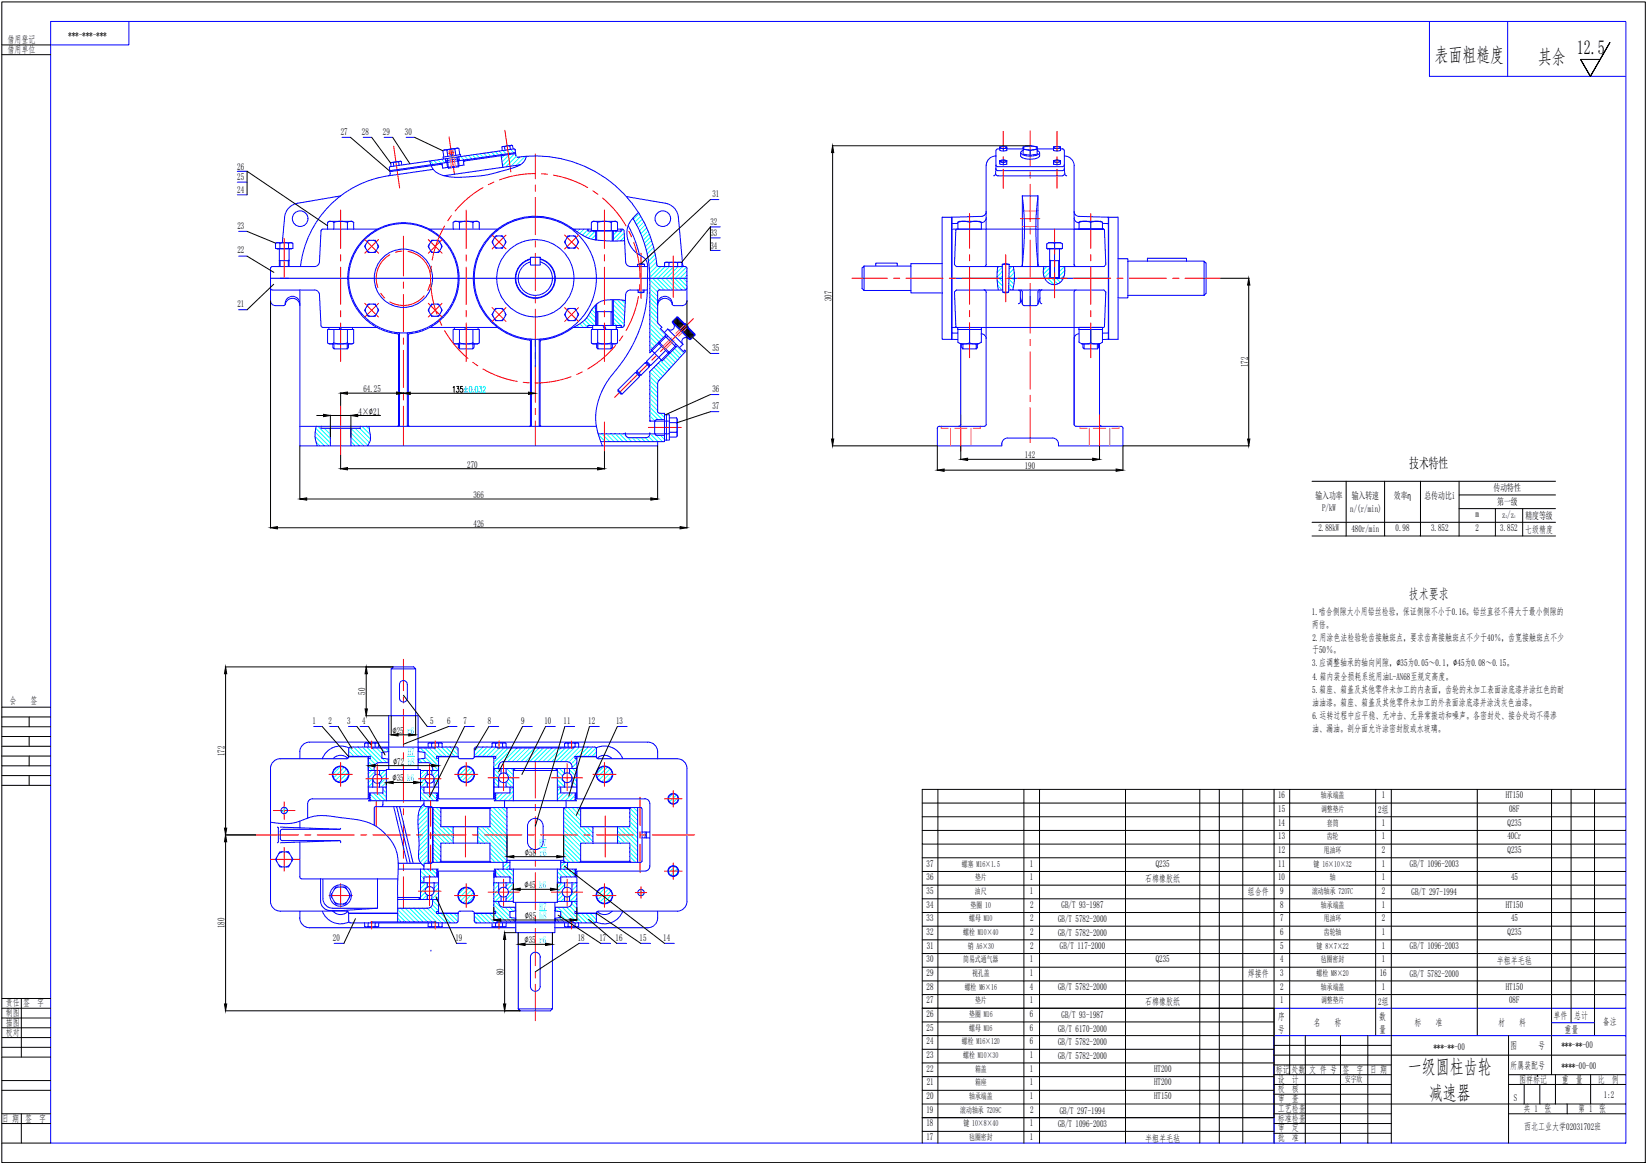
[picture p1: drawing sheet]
<svg xmlns="http://www.w3.org/2000/svg" width="841mm" height="594mm" viewBox="0 0 841 594" stroke-linecap="round" stroke-linejoin="round" font-family="sans-serif">
<g fill="none" stroke="#000" stroke-width=".51">
<path d="M1 1h839v592h-839zM1 23h25M1 28h25M807 30l5 9 10-17-10 17zM807 30h10M343 164h.1M343 164h5M343 164h4M344 163v2M344 165h5M344 163h3M344 163v3"/>
<path d="M345 166h4v5M345 163h1M345 162v4M345 166h5v5M345 162h1M346 162v5M346 167h5M346 163v4M347 168h4M347 163v5M347 168h5M348 164v5"/>
<path d="M348 169h4M348 165v4M348 169h5M349 165v5M349 170h5M350 171h4M351 167v5M351 172h3M351 168v4M352 173h1M352 168v5M352 173h.1"/>
<path d="M353 169v4M353 170v2M354 170v2M354 171h.1M1 371h25M1 366h25M1 361h25M1 376h25M15 366v5M15 376v5M1 381h25M1 386h25"/>
<path d="M1 391h25M1 396h25M15 386v5M15 396v5M1 401h25M471 417h359M471 410h359M479 403v180M523 403v180M531 403v180M574 403v180M612 403v180"/>
<path d="M622 403v180M634 403v180M650 403v28h180M658 403v145M702 403v126M710 403v180M754 403v126M792 403v145M802 403v119M814 403v126M830 403h-359v28h179v28h180M471 431v28h179v124"/>
<path d="M471 438h359M471 424h359M471 452h359M471 445h359M471 459v28M471 480h359M471 473h359M471 466h359M471 487v28h179M471 494h359M471 487h359M1 520h25"/>
<path d="M1 515h25M1 510h25M11 510v30M471 508h359M471 501h359M650 515v55h-179h179M650 515h-179v68M1 540h25M1 530h25M1 525h25M1 535h25M471 536h179"/>
<path d="M471 529h179M471 522h179M650 539h180M650 534h60M666 529v54M684 529v54M698 529v54M770 529v54M1 556h25M1 551h25M471 556h179M471 549h179"/>
<path d="M471 543h179M650 558h60M650 553h60M650 548h60M650 544h60M770 553h60M770 548h60M778 553v10M786 553v10M794 548v15M812 548v15M1 573h25"/>
<path d="M1 568h25M11 568v15M471 563h359M471 577h179M650 573h60M650 568h60M650 578h60M770 568h60M800 563v5M1 583h25"/>
</g>
<g fill="none" stroke="#00f" stroke-width=".51">
<path d="M26 11h804v572h-804zM66 11v12h-40M729 11v28h100M769 11v28M175 70h4M185 70h5M196 70h4M207 70h5M228 77h-2M228 77l1 3M232 76l-4 1M232 76l1 3"/>
<path d="M234 76h-2M235 79l-1-3-7 1h-1v3M235 80v-1l-9 1v1M256 79l1 6M256 75v2M256 75l5-1 1 2M257 75h-1M257 75l1 2M260 74l-3 1M260 74v2M261 74h-1M263 78l-64 9"/>
<path d="M263 78l-26 4M269 80a10 10 0 0 1-10 7 65 65 0 0 1-34 2 8 8 0 0 1-6-7M508 80a5 5 0 0 0-5 5v50l-1 1M510 76h-1l-1 1v9M510 75h4v2h-4zM510 76h4M510 75h3h1l-3 1zM512 76v1M514 76h8M521 78a3 3 0 0 0 4 3 6 6 0 0 0 6-1v-2M522 77h-1a2.7 2.7 0 0 0 4 3 6 6 0 0 0 6-2l-2-1M522 75l4-1 3 1v4h-3h-4z"/>
<path d="M522 76l4 1 3-1M522 75h4a2.7 2.7 0 0 1 3 1l-3 1a2.7 2.7 0 0 1-4-2zM526 77v2M529 76h9M538 75h3v2h-3zM538 76h3M538 75h2h1l-2 1zM539 76v1M541 76h2v1v9M543 80a5 5 0 0 1 5 5v50l1 1M121 87h5M121 99h5"/>
<path d="M121 93h5M174 100l-22 4a8 8 0 0 0-7 7l-1 13M198 90a53 53 0 0 0-45 46M199 86v-1l63-9h1l1 4a63 63 0 0 1 72 56h14v1v18l-1 1h-6a4 4 0 0 0-4-4 4 4 0 0 0-3 4M199 86v3l-1 1M200 83v2M200 83l4-1 1 2M201 83h-1M201 83v2M203 83l1 1M203 83h-2M205 82l-2 1"/>
<path d="M221 86l-23 4M225 83l1 1M225 84l-26 4M227 81l1 2M228 82l6-1v4l-5 1zM228 81l1 5M232 89h.1M233 80l1 5M234 80v2M236 82l1 2-11 2v-3M237 82v1M265 84l-38 6"/>
<path d="M265 84h.1M508 84l1 1h33l1-1M508 86l1 1h33l1-1M508 89l1 1h33l1-1M508 86v3l-1 1M510 82h4v2h-4zM510 83h4M510 82h3h1l-3 1zM512 83v1M522 100v35l-1 1M522 100a146 146 0 0 1 0 36M522 100h8"/>
<path d="M530 100a144 144 0 0 0 0 36M530 100v35M538 82h3v2h-3zM538 83h3M538 82h2h1l-2 1zM539 83v1M543 86v3l1 1M122 118h4M167 117v-4h1h12h1v4M168 113h2M170 113h4h3M170 113v4"/>
<path d="M177 113v4M180 113h-3M193 117h-29v1l-1 16-1 2h-1h-23v18l2 2h5a4 4 0 0 1 4-4 4 4 0 0 1 4 4M219 117h35M231 117v-4h1h12h1v4M232 113h2M234 113h4h3M234 113v4M241 113v4M244 113h-3M293 117a27 27 0 0 0 21 6h5M293 117h9"/>
<path d="M293 117a32 32 0 0 0-49 14 32 32 0 0 0 27 43v43l-1 1M300 117v1h17v-1M302 113h1h11h1v5h-13zM302 113h3M303 118h.1M304 118v4M304 118v5M305 113h3h4M305 113v5M312 113v5M312 118v5M313 118v5"/>
<path d="M314 118h.1M315 113h-3M315 117h3M317 117l1 1 1 16 1 1 2 1h9M320 100l20 4a8 8 0 0 1 6 7l2 24 1 1M321 115l3 8 2 7M323 111a58 58 0 0 1 9 31v38l1-1h-1l8-8M326 108l-2 2a13 13 0 0 0 5 22 6 6 0 0 1 2 5v1a73 73 0 0 1-20 56 32 32 0 0 0-4 34M363 116h5M363 102h4M481 111h5v62h-5zM486 117h77"/>
<path d="M486 111v62M488 117l-1 18 1 1h23M489 113h3h3M489 113h1h10h1M489 114h-3M489 113v4M495 113h3h3M495 113v4M501 114h.1M501 113v4M503 108v1l-2 1-15 1M503 111l-1 2-1 1"/>
<path d="M548 108l1 1 1 1 16 1M548 111l1 2 2 1M551 114h.1M551 113h3h3M551 113v4h12M551 113h1h10h1M557 113h3h3M557 113v4M563 114h3M563 113v4M563 117h1v18l-1 1h-22M566 111h5v62h-5z"/>
<path d="M566 111v62M122 131h4M141 124h8v3h-8zM141 124h2M141 127h8M143 127v9h-1M143 133v3M143 133h5M143 124h4M143 124v3M147 124v3M148 133l-1 3"/>
<path d="M148 127v9M149 124h-2M187 125v1M187 128l2 1M188 123h3l2 3-2 3h-3l-2-3zM189 123h-2M191 123h1M192 128l-1 1M193 125v1M219 125v1M220 128l1 1M220 123h4l2 3-2 3h-4l-2-3z"/>
<path d="M221 123h-1M223 123h1M224 128l-1 1M225 125v1M252 123v1M252 126l2 1M253 120h3l2 4-2 3h-3l-2-3zM254 120l-2 1M256 120l1 1M257 126l-1 1M258 123v1M271 132a10 10 0 0 0-6 16 10 10 0 0 0 16 0 10 10 0 0 0-5-16"/>
<path d="M271 134a9 9 0 0 0-5 13 9 9 0 0 0 14 0 9 9 0 0 0-4-13M271 131h5v4h-5zM271 132a10 10 0 0 0-6 16 10 10 0 0 0 17 0 10 10 0 0 0-6-16M289 123v1M289 126l2 1M290 120h3l2 4-2 3h-3l-2-3zM291 120l-2 1M293 120l1 1M294 126l-1 1M295 123v1M325 135h4M325 135v1"/>
<path d="M329 135v1M339 136v-2h1h7h1v2M339 134h2M341 134h5M341 134v2M346 134v2M348 134h-2M363 128h5M363 121h5M441 136v12l-1-1v-10zM441 136h24M447 136v-2h11v2"/>
<path d="M481 135h-16v15h16M509 136v5v7M511 135h4M511 135h4v14h-3zM515 136h21M517 136l1 6-1 6M530 135l1 1M533 136a6 6 0 0 0 1 7 6 6 0 0 0 6 2 8 8 0 0 0 3-9M534 124h1h6h1v3h-8zM535 127h7M535 124h3M536 127v15"/>
<path d="M536 133h5M536 133v9h5h-1l1-9M538 124v3M538 127v15M541 127v15M541 124h-3M571 132h5v20h-5M576 133h38M586 133v-1h20v1M614 133l1 1v16l-1 1zM122 158h4M138 147l1 1h22l1 1 1 1 1 16v1h28"/>
<path d="M138 142h213M153 155a4 4 0 0 0-4-4 4 4 0 0 0-3 4M153 148v80h183v-3M187 158v1M188 155h3l2 3-2 3h-3l-2-3zM189 155l-2 1M191 155l1 1M193 158v1M219 158v1M220 155h4l2 3-2 3h-4l-2-3zM221 155l-1 1M223 155l1 1"/>
<path d="M225 158v1M252 160v1M253 157h3l2 4-2 3h-3l-2-3zM254 157l-2 1M256 157l1 1M258 160v1M289 160v1M290 157h3l2 4-2 3h-3l-2-3zM291 157l-2 1M293 157l1 1M295 160v1M304 156v10"/>
<path d="M304 155v11M304 159h8M305 159v7M312 159v7M312 153v13M313 153v13M319 154l-2-1a16 16 0 0 0-13 3l-4 5a16 16 0 0 1-7 6M326 148v1h3v-1M326 149h3M330 148h-9l-1 1-2 17-1 1M336 155a4 4 0 0 1 4-4 4 4 0 0 1 3 4M351 147l-1 1h-13l-1 1v16l2 2-1 1 3 3"/>
<path d="M441 148h24M486 142h26M502 148l1 1v68l-1 1h-23l-1 1v9h33a3 3 0 0 1 3-4h23a3 3 0 0 1 3 4h33v-9l-1-1h-23l-1-1v-68l1-1M512 148h-24l-1 1 1 18M512 149h3M515 148h17M515 142h51M520 148l1 1v5l-1 1M521 148l1 1v6M521 152l1 3M522 155l1 1h6M526 148v8"/>
<path d="M530 155l-1 1M530 149v6l1-3M531 154l1 1M531 148l-1 1M531 149v5M532 148l-1 1M532 148h31l1 1v18h-78M576 151h38M167 168h14v7l-1 1h-12l-1-1zM168 167v1h12v-1M170 176v1v1M170 175l4 1 3-1"/>
<path d="M170 175h-2M170 168v7M170 176v2h7v-2M173 167v1M174 167v1M174 168h.1M177 175h3M177 168v7M178 176v1l-1 1M187 161h2M192 161h-1M203 170h1v47l-1 1"/>
<path d="M208 170v47v1M219 167h35M220 161h1M224 161h-1M231 168h14v7l-1 1h-12l-1-1zM232 167v1h12v-1M234 176v1l1 1M234 175l4 1 3-1M234 175h-2M234 168v7M235 176v2h6v-2M237 167l1 1"/>
<path d="M237 168h1M238 167v1M241 175h3M241 168v7M242 176v1l-1 1M252 163l2 1M257 163l-1 1M271 173v1v43v1M273 174v13M276 173l-1 1v43l1 1M289 163l2 1M293 167h9"/>
<path d="M293 167l-8 4-9 3v43v1M294 163l-1 1M300 167v-1h17v1M302 168h13v7l-1 1h-11l-1-1zM302 166v2h13v-2M304 176v1l1 1M305 175l3 1 4-1M305 175h-3M305 168v7M305 176v2h7v-2M308 166v2M308 166l1 2"/>
<path d="M312 175h3M312 168v7M312 176v1v1M315 167h3M338 177l-8 7M339 171l6 6M340 179l-8 7M340 172l-4 3 6 5h-1l4-3M340 171l9 8h1l-14 16v15v1h3v3M341 168l8 8-2 1M341 168l-2 2M341 171l-1 1"/>
<path d="M343 164l9 9zM344 165a2 2 0 0 1 0 3 2 2 0 0 1-3 0M345 176h-1M345 162l10 9M345 162l-2 2M346 176l-8 8-5-5 3-4 5 5-9 10v25h2l1-1h4M349 165l2 1v1M351 173a2 2 0 0 0-2 0 2 2 0 0 0 0 3M355 171l-3 2M486 173h3M486 170h3M489 168h12"/>
<path d="M489 167v8l1 1M490 176v41l-1 1M491 176v1v1M491 178h7M491 176v2M495 175h5M495 168v7M495 175h-5M498 176v2M499 176v1l-1 1M501 170h.1M501 167v8l-2 1h-9"/>
<path d="M501 170l1 1 1 2M551 170l-2 1-1 2M551 167v8l1 1h9M551 168h12M551 170h.1M553 176v1v1M553 178h7M553 176v2M557 175h-5M557 175h4M557 168v7M560 176v2"/>
<path d="M561 176v1l-1 1M561 176v41l1 1M563 167v8l-2 1M566 173h-3M566 170h-3M315 199l3 2h-1zM322 194v1M324 190l-9 9M325 190h-1l2 2v-1M325 190l1 1M325 189l2 2M325 189v1"/>
<path d="M326 192l-8 9M326 191h1M327 189v1M329 185l-4 4M330 185v-1l2 2h-1M330 185h-1l2 2v-1M330 185l1 1M331 187l-4 4M363 180h4M153 218h151M161 218v5l1 5M164 218v1h20v-1"/>
<path d="M169 219v9M179 219v9M188 218l1 2a7 7 0 0 1-2 8M203 218v-1v-46a28 28 0 0 1-24-40 28 28 0 0 1 45-10 28 28 0 0 1-3 45l-6 3-7 2v46l1 1M339 214v11h-32M339 212h1M340 212h2v13h-2M340 212v13M342 215h-8v6l1 1h4M342 213h3l1 1v8l-1 1h-3M342 216h3M345 216v5"/>
<path d="M345 214v2M363 201h4M363 210h4M305 221h14M319 221l2 2h9h1l1-2M319 221h.1M319 221h23M332 221h.1M339 225h1M342 221h3M345 221v2M200 341l1-1h10l1 1z"/>
<path d="M200 341v24M204 348a2 2 0 0 1 3-1 2 2 0 0 1 1 2v7a2 2 0 0 1-2 2 2 2 0 0 1-2-2v-7zM212 341v24M160 371h4M168 371h5M178 371h4M184 371h4M186 379h2M188 379h3M188 379v2M191 379v2M193 379h-2"/>
<path d="M198 379h-40a5 5 0 0 0-5 5v3M213 379h118a5 5 0 0 1 5 5v3M218 371h4M219 379h1M220 379h4M220 379v2M224 379v2M225 379h-1M229 371h4M237 371h5M250 371h4M251 379h2"/>
<path d="M253 379h3M253 379v2M256 379v2M258 379h-2M267 371h5M278 371h5M288 371h5M288 379h2M290 379v2M290 379h3M293 379v2M295 379h-2"/>
<path d="M301 371h5M315 371h5M178 387l-2-1-2-1-3 1-1 1M178 386v-4l1-1h54l1 1v4M178 386h11v1h-1M178 386h10M178 386l-1 1h-34a5 5 0 0 0-5 5v68a5 5 0 0 0 5 5h34l1 1M178 382a10 10 0 0 0-14 5M186 381v-2h1h6v2M188 386v22h-28M188 393h9M189 381l1 1h8v2"/>
<path d="M189 381h.1M190 397v5M191 393v2M194 393v2M194 399v3M198 387v2h-5a3 3 0 0 0-2 4M198 393v-28h15v28M198 384h-3v3h3M213 384h4v3h-4M214 387v2h4a3 3 0 0 1 3 4M215 393h9M218 393v2"/>
<path d="M218 399v3M218 381v-2h1h6h1v2M220 393v2M222 397v5M222 381v1h-8v2M222 381h.1M224 386h10M224 386v22h28v-22M234 386h-11v1h1M234 386l1 1h6l1-1M242 386v-4l1-1h60l1 1v4M242 386h11v1h-1"/>
<path d="M242 386h10M251 381v-2h1h6v2M252 392h42M253 381l1 1h38l1-1M254 392a2.7 2.7 0 0 1 3-3h32a2.7 2.7 0 0 1 3 3M254 397v5M256 392v3M258 399v3M258 392v3M262 392v17M263 392l-1 1h22l-1-1M284 392v17"/>
<path d="M288 381v-2h1h6v2M288 392v3M288 399v3M291 392v3M292 397v5M294 386v22h35l2 1 1 1v32l-1 2-2 1h-35v21M294 386h10M304 382a10 10 0 0 1 14 5M304 386h-11v1h1M304 386l1 1h41a5 5 0 0 1 5 5v68a5 5 0 0 1-5 5h-41l-1 1M305 387l1-1 3-1 2 1 1 1M138 420a31 31 0 0 0 21-3 81 81 0 0 1 28 2 24 24 0 0 1 16 28v24"/>
<path d="M153 419v4M159 408h-1l-1 2v8M188 402h9M195 402v3h-7h1l-1 1h1l-1 1h1l-1 1h1l-1 1h36M195 409v2l-1 1M201 412l7 29M202 412l7 29M204 412l7 29M215 402v7M215 412h-23h-1v9M216 402v3h8h-1l1 1h-1l1 1h-1l1 1h-1l1 1h-1M216 409l1 2 4 1v28l-4 1-1 3"/>
<path d="M216 410a12 12 0 0 0-3 12l1 9a12 12 0 0 0 1 9l1 2M219 412v29M221 412v28M224 402h-9v-9h-18v16M224 412h27M225 413l-1-1h-5v1v27h5h1M225 413v9h25v-9M225 413h25M250 413l1-1h7l1 1v27h-1h-7M252 402h10M257 409v3h32v-3M260 402v3h-8h1l-1 1h1l-1 1h1l-1 1h1l-1 1h42l-1-1h1l-1-1h1l-1-1h1l-1-1h1h-8v-3"/>
<path d="M270 419a4 4 0 0 1 5-1 4 4 0 0 1 2 4v8a4 4 0 0 1-4 4 4 4 0 0 1-4-4v-9zM284 402h10M296 412h-8v1v27h8M296 412v1M296 412h26M296 413v9h25v-9M296 413h25M321 413l1-1h5l1 1v27h-1h-31M325 412v28M141 438v2M142 422v1v7M143 435h4l2 4-2 3h-4l-2-3z"/>
<path d="M143 422l30 1M144 435l-2 1M146 435l2 1M149 438v2M153 430v18h1l49 1M173 429l1 1M173 423h-29l-1 1v4l1 1h29M173 429l-30 1M174 423h-1M225 440v-10h25v10h1M225 440h25M231 422v8"/>
<path d="M244 422v8M259 439h29M260 439v5M286 439v5M296 440v-10h25v10h1M296 440h25M303 422v8M315 422v8M328 425h4M328 428h4M329 425v3M330 425v3"/>
<path d="M142 441l2 1M148 441l-2 1M164 449v11a5 5 0 0 0 5 5l24-1M165 449v10a5 5 0 0 0 5 5h23v-15M169 456v2M171 453h5l3 4-3 4h-5l-2-4zM173 453l-2 1M175 453l2 1M178 456v2M203 458h12l-1 1M203 459h21M203 444h21h-1l1 1h-1l1 1h-1l1 1h-1l1 1h-8v3"/>
<path d="M203 441h12M215 451h9M215 444v15M218 451v2M218 457v2M220 457v2M221 459l-1 3-1 1-16 1M222 451v4M224 440h27M252 451h10M254 451v4M256 457v3"/>
<path d="M257 440v4M258 440h2M258 451v2M258 457v3M260 451v-3h-8l1-1h-1l1-1h-1l1-1h-1l1-1h-1h42h-1l1 1h-1l1 1h-1l1 1h-1l1 1h-8v3M262 444v17h22v-17M284 451h10M286 440h3M288 457v3M288 451v2M290 440v4M291 457v3"/>
<path d="M292 451v4M153 465v4a5 5 0 0 0 5 5h105M164 465a10 10 0 0 0 14 6M170 465l1 1 3 1 2-1 2-1M171 460l2 1M177 460l-2 1M178 466h25M178 466h.1M186 471v2h1h6v-2M188 473h3M188 473h-2M188 471v2"/>
<path d="M189 471h1h32M189 471h.1M191 473h2M191 471v2M218 471v2h1h6h1v-2M220 473h4M220 473h-1M220 471v2M222 471h.1M224 465h-1v1h11M224 466v-21h28v21M224 466h10"/>
<path d="M224 473h1M224 471v2M234 466v4l-1 1h-54l-1-1v-4h25M234 466l1-1h6l1 1M242 466v4l1 1h60l1-1v-4M242 466h10M251 471v2h1h6v-2M252 465h1v1h-11M252 460h10M253 473h3M253 473h-2M253 471v2"/>
<path d="M253 471h1h38h1M253 471h.1M254 460a2.6 2.6 0 0 0 3 3h6v2M256 473h2M256 471v2M263 469v2M263 461v15h20v-15M263 465h-3v3l3 1M264 476v39M282 476v39M283 465h3v3l-3 1M283 469v2"/>
<path d="M284 460h10M288 471v2h1h6v-2M290 471v2M290 473h3M290 473h-2M292 460a2.6 2.6 0 0 1-3 3h-6v2M293 473h2M293 471v2M294 465h-1v1h11M294 466h10M312 465l-1 1-2 1-3-1-1-1M318 465a10 10 0 0 1-14 6"/>
<path d="M336 465v4a5 5 0 0 1-5 5h-48M171 481h5M220 485h.1M233 481h5M271 487a2.5 2.5 0 0 1 3-1 2.5 2.5 0 0 1 2 2v15a2.5 2.5 0 0 1-3 3 2.5 2.5 0 0 1-2-3v-15zM295 481h5M307 481h5M315 481h5M327 481h5M339 481h5M264 515h18l-1 1h-16zM650 515h180"/>
<path d="M792 522h22M830 529h-180v54"/>
<circle cx="230" cy="78" r="1"/>
<circle cx="153" cy="112" r="4"/>
<circle cx="338" cy="112" r="4"/>
<circle cx="206" cy="142" r="28"/>
<circle cx="206" cy="142" r="15"/>
<circle cx="273" cy="142" r="31"/>
<circle cx="273" cy="142" r="20"/>
<circle cx="174" cy="395" r="4"/>
<circle cx="193" cy="397" r="2.3"/>
<circle cx="219" cy="397" r="2.3"/>
<circle cx="238" cy="395" r="4"/>
<circle cx="257" cy="397" r="2.5"/>
<circle cx="289" cy="397" r="2.5"/>
<circle cx="308" cy="395" r="4"/>
<circle cx="145" cy="414" r="1.6"/>
<circle cx="344" cy="408" r="2.7"/>
<circle cx="344" cy="408" r="2.5"/>
<circle cx="174" cy="457" r="5"/>
<circle cx="219" cy="455" r="2.3"/>
<circle cx="238" cy="457" r="4"/>
<circle cx="257" cy="455" r="2.5"/>
<circle cx="289" cy="455" r="2.5"/>
<circle cx="308" cy="457" r="4"/>
<circle cx="327" cy="456" r="1.6"/>
<circle cx="344" cy="445" r="2.7"/>
<circle cx="344" cy="445" r="2.5"/>
</g>
<path d="M670 246h124M687 246v28M707 246v28M725 246v28M745 253h49M745 260h49M745 246v28M763 260v14M777 260v14M670 267h124M670 274h124M785 549h.1" fill="none" stroke="#000" stroke-width=".51"/>
<g fill="none" stroke="#f00" stroke-width=".51">
<path d="M201 75l3 21M229 70l3 19M232 78h-3M258 66l3 22M273 79v12M512 67v10M526 67v18M539 67v10M246 96l-7 5-7 7M252 93l-3 1M273 89h-9l-9 3M273 94v4"/>
<path d="M276 89h3M282 89l9 3 9 4M303 97l2 2M512 80v3M512 86v10M526 88v3M526 94v19M539 80v3M539 86v10M174 107v20M227 115l-4 9-2 9M230 110l-1 3"/>
<path d="M238 107v20M251 120l7 7M258 120l-7 7M273 101v19M288 120l7 7M295 120l-7 7M308 101l6 7 5 7M308 107v20M321 118l1 3M495 109v18M521 112h10M526 116v3"/>
<path d="M538 117v13M557 109v18M145 122v20M174 130v3M174 136v19M186 122l7 7M193 122l-7 7M199 130a14 14 0 0 0-6 17M205 128l-3 1M206 121v20M208 128a15 15 0 0 1 12 17l1 7 2 8M219 122l7 7"/>
<path d="M220 136v3M226 122l-7 7M238 130v3M238 136v19M273 123v3M273 129v19M308 130v3M308 136v19M323 124l3 9 1 9M327 129v23M344 131v21M495 130v3"/>
<path d="M495 136v19M513 130v24M526 123v19M538 133v3M538 139v13M557 130v3M557 136v19M174 159v3M186 155l7 7M193 155l-7 7M194 150l2 2M206 144v3"/>
<path d="M206 150v19M217 151a14 14 0 0 1-18 3M219 155l7 7M219 145l-1 3M226 155l-7 7M238 159v3M251 157l7 7M258 157l-7 7M273 151v4M273 158v19M288 157l7 7M295 157l-7 7"/>
<path d="M308 159v3M326 151l-2 9-5 9M327 145l-1 3M435 142h18M456 142h3M462 142h19M484 142h4M491 142h19M495 158v4M513 142h3M519 142h19M526 145v3"/>
<path d="M526 151v19M541 142h4M548 142h19M557 158v4M570 142h3M576 142h19M598 142h4M605 142h18M174 165v20M206 172v4M206 179v19M224 163l1 3"/>
<path d="M227 169l5 8 7 6M238 165v20M273 180v3M308 165v20M314 176l-6 7-8 5M318 171l-2 3M354 163l-17 16M495 165v18M526 173v3M526 180v19M557 165v18M241 185l3 2"/>
<path d="M246 188l10 4 8 3M267 195h3M273 186v19M291 192l-9 3h-9M297 190l-3 1M330 186l-16 17M335 182l-2 2M174 207v25M206 201v3M206 207v21M273 208v4M273 215v13"/>
<path d="M308 215v15M331 218h17M490 212v18M526 202v3M526 208v18M561 212v18M206 337v16M206 356v3M190 378v4M206 362v19M222 378v4M255 378v4"/>
<path d="M292 378v4M168 395h12M174 389v12M187 397h11M193 390v16M206 384v3M206 391v19M214 397h11M219 390v16M232 395h12M238 389v12M249 397h16"/>
<path d="M257 390v14M273 389v18M281 397h16M289 390v14M303 395h11M308 389v12M140 414h11M145 409v9M192 409v13M206 413v3M206 419v19M220 409v13"/>
<path d="M238 416v21M273 411v3M273 417v19M309 416v21M327 407v14M339 408h9M344 403v9M131 426h21M138 439h15M145 433v12M156 426h3M162 426h19"/>
<path d="M184 426h3M190 426h19M213 426h3M219 426h19M220 425v3M220 431v13M241 426h3M247 426h19M270 426h3M273 439v3M276 426h19M298 426h3"/>
<path d="M304 426h19M327 426h3M327 425v3M327 431v14M333 426h22M168 457h12M174 451v12M206 441v3M206 448v16M214 455h11M219 447v15M232 457h12"/>
<path d="M238 451v12M249 455h16M257 449v13M273 445v19M281 455h16M289 449v13M303 457h11M308 451v12M324 456h6M327 453v6M339 445h9M344 440v9"/>
<path d="M190 470v4M222 470v4M255 470v4M273 468v3M273 474v19M292 470v4M273 496v3M273 502v19"/>
</g>
<g fill="none" stroke="#0ff" stroke-width=".51">
<path d="M235 80l2 2M237 80l2 1M239 79l2 2M241 79l2 2M243 79l2 2M245 79l2 1M247 78l2 2M249 78l2 2M251 78l2 1M253 77l1 2M255 77l1 2M257 77l1 2"/>
<path d="M257 79l-1 2M259 77l1 1M260 79l-4 4M261 76l1 2M263 76h.1M263 78l-7 7M263 80l-5 5M268 80l-5 4M219 82l2 2M221 82l2 2M223 82l2 1M225 81l2 2"/>
<path d="M234 81l1 1M266 80l-5 5M294 117h-1M296 117l-2 1M298 117l-2 2M300 117l-3 3M302 118l-3 3M304 118l-4 4M304 120l-2 2M315 118l-2 2M318 117l-5 5M319 119l-5 4"/>
<path d="M326 109l-3 3M327 110l-3 3M328 112l-3 3M329 113l-3 3M329 115l-3 3M330 116l-3 3M331 118l-3 3M331 119l-3 4M304 122h.1M319 121l-2 2M332 121l-3 3M333 123l-4 3"/>
<path d="M333 124l-3 4M334 126l-4 4M334 128l-3 3M334 130l-3 3M335 132l-4 3M335 134l-4 3M335 136l-3 3M337 136l-5 6M339 136l-6 6M342 136l-6 6M344 136l-6 6M346 136l-6 6"/>
<path d="M348 136l-6 6M350 136l-5 6M351 138l-4 4M510 136l-1 1M511 136l-2 3M512 139l-3 2M516 136l-1 1M517 137l-2 3M518 139l-3 3M534 136l-2 2M536 137l-3 3M536 139l-3 3"/>
<path d="M541 136h.1M543 136l-2 3M543 138l-2 3M301 159l3 3M302 158l2 2M303 157l1 1M313 158l6 5M313 156l6 5M313 153l6 6M315 153l4 4M317 153l2 2M332 159l4 4"/>
<path d="M332 156l4 4M332 154l4 4M332 152l4 4M332 150l4 4M332 147l4 4M332 145l4 4M332 143l5 5M333 142l6 6M335 142l6 6M338 142l6 6M340 142l6 6M342 142l6 6"/>
<path d="M344 142l6 6M346 142l5 4M349 142l2 2M351 141l-2 1M509 143l3 3M509 146l2 2M510 142l2 2M512 141l-2 1M515 147l1 1M515 145l2 2M515 142l2 3M517 142l1 1"/>
<path d="M518 141l-1 1M535 142l3 3M536 141l-1 1M537 142l3 3M539 142l2 2M541 142l1 1M543 141l-1 1M293 167h.1M294 166l1 1M296 165l2 2M297 164l3 3M298 163l3 3"/>
<path d="M299 162l4 4M300 161l4 3M313 164l2 2M313 162l4 4M313 160l6 6M317 166l1 1M332 179h.1M332 176l1 2M332 174l2 3M332 172l3 4M332 170l4 4M332 167l5 6"/>
<path d="M332 165l7 7M332 163l8 8M332 161l4 4M343 179l4 4M344 178l4 3M345 177l4 3M332 199l4 4M332 197l4 4M332 194l4 4M332 192l4 4M332 190l4 4M333 189l4 4"/>
<path d="M334 188l4 4M335 186l4 5M336 185l4 5M337 184l4 5M339 183l4 4M340 182l4 4M341 181l4 4M342 180l4 4M161 219l8 7M162 218l7 6M166 219l3 3M168 219h1"/>
<path d="M179 219l9 8M181 219l8 7M183 219l6 5M185 218l4 4M187 218l1 1M332 214v1M332 212l2 3M332 210l4 4M332 208l6 6M332 206l4 4M332 203l4 4M332 201l4 4"/>
<path d="M337 211l2 2M161 223l5 5M161 221l7 7M161 226l2 2M179 225l2 3M179 223l4 5M179 221l7 7M305 222l4 3M307 225h.1M307 221l4 4M309 221l4 4M312 221l4 4"/>
<path d="M314 221l4 4M316 221l4 4M318 221l1 2M320 223l2 2M323 223l2 2M325 223l2 2M327 223l2 2M329 223l2 2M331 223l3 2M332 221l4 4M334 221l4 4M337 222l2 2"/>
<path d="M174 391l-4 4M176 392l-6 5M177 393l-6 5M178 394l-5 5M178 396l-3 3M178 383l3 3M178 385l1 1M178 381l5 5M180 381l5 5M183 381l4 5M185 381l8 8M187 381l8 8"/>
<path d="M188 393h.1M188 391l2 2M188 389l3 3M188 387l4 3M189 381h.1M190 393l-2 2M190 382l5 5M190 399l-2 3M190 397l-2 2M191 394l-3 3M192 382l3 3M194 393v1"/>
<path d="M194 382l2 2M195 387l2 2M196 393l-2 3M197 382l1 1M197 397l-3 3M197 395l-2 2M197 399l-2 3M198 387v1M214 388l1 1M214 383v1M215 382l9 9M215 387l3 2"/>
<path d="M217 393l-2 2M217 382l7 7M217 386l7 7M217 397l-2 3M217 399l-2 3M218 394l-3 3M219 382l4 4M221 393h1M221 393l-1 1M221 382l5 4M223 381l5 5M223 393l-2 3"/>
<path d="M224 397l-2 2M224 395l-2 2M224 399l-2 3M225 381l5 5M227 381l5 5M230 381l4 4M232 381l2 2M236 392l-2 1M239 391l-5 5M240 392l-5 6M241 393l-5 6M242 395l-5 4"/>
<path d="M244 381l-2 2M246 381l-4 5M249 381l-5 5M251 381l-5 5M252 397l2 2M252 395l2 2M252 399l2 3M252 392l3 3M253 381l-5 5M254 392l2 2M254 391l-1 1M255 382l-4 4"/>
<path d="M257 382l-4 4M258 394l4 4M259 399l2 3M259 392l3 4M259 382l-7 7M259 398l3 2M261 392l1 1M262 382l-10 9M264 382l-7 7M266 382l-7 7M268 382l-7 7M271 382l-7 7"/>
<path d="M273 382l-7 7M275 382l-7 7M277 382l-7 7M280 382l-7 7M282 382l-7 7M284 382l-7 7M284 396l4 3M284 398l4 4M284 393l3 3M285 392l3 3M286 382l-7 7M288 392v1"/>
<path d="M288 382l-6 7M291 393l3 4M291 382l-7 7M292 396l2 3M292 399l2 2M292 392l2 2M293 381l-7 8M294 387l-2 3M294 389l-2 3M294 392h.1M296 381l-8 8M298 381l-8 8"/>
<path d="M300 381l-5 5M302 381l-4 5M304 382l-4 4M304 384l-2 2M304 386h.1M308 391l-3 4M310 392l-5 5M311 392l-5 6M312 394l-5 5M312 396l-3 3M146 412l-2 3M147 414l-2 1"/>
<path d="M188 405h.1M189 407l1 2M189 405l3 4M190 402h.1M190 405l4 4M193 405l4 4M195 405l2 2M195 403l2 2M196 402h1M197 401v1M215 406l2 3M215 404l4 5"/>
<path d="M215 402l1 2M216 411l-2 3M217 405l4 4M218 401l-1 1M218 412l-5 5M219 416l-6 5M219 418l-6 5M219 414l-6 5M220 405l3 3M221 413l4 4M221 417l4 4M221 415l4 4"/>
<path d="M221 420l10 10M222 405l1 1M223 412l2 3M224 409h.1M224 402h.1M250 415l9 9M250 413l9 8M250 420l9 8M250 417l9 9M252 412l7 7M252 401v1M253 407h-1"/>
<path d="M253 408v1M254 412l5 5M254 405l-1 1M256 412l3 3M257 405l-4 3M258 401l1 1M259 405l-4 4M262 402l-2 1M262 404l-5 5M262 406l-3 3M262 408v1M284 400l2 2"/>
<path d="M286 402l-2 2M286 404l-2 2M288 419l11 11M288 417l13 13M288 415l15 15M288 413l8 8M288 405l-4 3M290 412l6 7M290 405l-4 4M292 401l1 1M292 412l4 5M292 405l-4 4"/>
<path d="M293 408v1M294 406l-3 3M294 408h.1M294 412l2 2M321 419l4 4M321 417l4 4M321 415l4 4M321 413l4 3M323 412l2 2M343 405l-2 3M345 406l-3 3M346 407l-3 3"/>
<path d="M219 420l-5 5M219 423l-5 4M219 425l-5 5M219 427l-5 5M219 429l-5 5M219 432l-5 5M219 434l-5 5M219 436l-5 4M219 438l-4 3M221 433l4 4M221 429l4 4M221 426l4 4"/>
<path d="M221 424l6 6M221 422l9 8M221 440h.1M221 437l3 3M221 435l4 4M221 431l4 4M226 422l5 6M228 422l3 3M230 422l1 1M244 429l1 1M244 427l3 3M244 424l6 6"/>
<path d="M244 422l15 15M246 422l13 13M248 422l11 11M250 437l3 3M250 435l5 5M250 433l7 7M250 422l9 8M250 431l9 8M288 439l1 1M288 437l3 3M288 435l5 5M288 432l7 8"/>
<path d="M288 430l8 9M288 428l8 9M288 426l8 8M288 424l8 8M288 421l9 9M297 422l6 5M300 422l3 3M302 422l1 1M315 429l2 1M315 424l10 10M315 426l4 4M315 422l10 10"/>
<path d="M317 422l8 8M320 422l5 6M321 437l3 3M321 435l4 4M321 439l1 1M321 433l4 4M321 421l4 4M215 449l1 2M215 447l1 1M215 445l3 3M215 451h.1M216 444l4 4"/>
<path d="M217 455l-2 3M217 451l-2 2M218 457l-2 2M218 452l-3 4M218 459h.1M218 444l4 4M219 441h-1M220 444l3 2M221 460l3 3M222 451h.1M223 444h.1M223 446v1"/>
<path d="M224 453l-3 3M224 458l-2 1 2 1M224 451l-2 2M224 455l-4 4M237 453l-3 3M239 453l-5 5M241 454l-6 6M242 456l-6 5M242 457l-4 4M252 446l1 1M253 444l3 4M253 447v1"/>
<path d="M253 451l-1 1M254 444l4 4M254 454l-2 2M254 452l-2 2M255 456l-3 3M255 457l-2 3M256 459l-1 1M256 444l6 5M257 440h.1M258 444l4 3M259 440l-2 3M260 451l-2 1"/>
<path d="M260 450l1 1M260 441l-2 3M261 444l1 1M262 453l-3 3M262 455l-4 4M262 451l-3 3M262 458l-3 2M262 460h.1M284 449l2 2M284 447l2 2M284 445l3 3M285 451h-1"/>
<path d="M285 444l4 4M287 451l-3 2M287 455l-3 2M287 457l-3 3M288 444l4 4M288 458l-2 2M288 452l-4 3M288 440l-2 2M290 441l-3 3M290 443l-1 1M290 444l3 3M292 444l1 1"/>
<path d="M293 447l1 1M294 451l-2 1M294 445v1M294 454l-3 4M294 452l-2 2M294 456l-3 4M294 459l-1 1M309 453l-4 5M311 454l-6 5M312 455l-6 5M312 459l-1 1M312 456l-4 5"/>
<path d="M328 454l-2 2M329 456l-2 1M344 442l-3 3M346 443l-4 4M346 445l-2 2M203 469l2 2M203 466l4 5M203 464l6 7M205 464l6 7M207 464l7 7M209 464l7 7M211 464l7 7"/>
<path d="M213 464l7 7M216 464l7 7M218 464l7 7M220 463l8 8M221 462l3 3M225 466l5 5M227 466l5 5M230 466l4 4M232 466l2 2M242 470l1 1M242 467l4 4M243 466l5 5"/>
<path d="M245 466l5 5M248 466l4 5M250 466l4 5M252 466l4 5M252 464l7 7M252 462l9 9M253 460l7 8M258 463l2 3M260 463l2 2M261 468l2 2M262 463l1 1M283 464l1 1"/>
<path d="M283 469l2 2M285 463l7 8M285 468l3 3M286 467l4 4M287 463l8 8M289 463l8 8M291 463l3 2M292 461l2 3M293 460l1 2M295 466l4 5M297 466l5 5M299 466l5 5"/>
<path d="M301 466l3 3M303 466l1 1"/>
</g>
<g fill="none" stroke="#ff00bf" stroke-width=".51">
<path d="M229 77l1 9M231 77h-1h-1h2l1 8M522 108h8M522 116h8M343 172l-5 5M344 174l-5 5M350 165l-5 5M351 167l-5 5M480 218v1h4M485 219v9M487 219h6M496 219v9"/>
<path d="M500 218v1h-3M551 218v1h4M556 219v9M558 219h6M566 219v9M571 218v1h-4"/>
</g>
<g fill="none" stroke="#000" stroke-width=".51">
<path d="M179 70l20 17M190 70l9 13M200 70l9 14M212 70l14 7M425 74h101M425 78v146M126 99v-12l41 28M126 118l15 6M363 102l-36 33M126 131l14 8M363 128v-12l-15 18M138 154v116"/>
<path d="M140 145l-14 13M351 154v116M623 142h14M637 146v78M353 172l10 8M231 198l1-1v3M233 197h1v1a1 1 0 0 1 0 2 .8 .8 0 0 1-1 0M236 197h-1v2a.8 .8 0 0 1 1 0 .8 .8 0 0 1 0 1 .8 .8 0 0 1-1 0M162 212h3M169 212v11M169 212h25M174 200v7"/>
<path d="M177 201h25M179 212v11M206 200v1M209 201h61M273 201h.1M363 201l-23 11M363 210l-17 6M153 228v27M174 232v7M177 239h128M308 230v9M336 228v27"/>
<path d="M425 228h53M478 228v12M482 240h88M490 228v7M494 234h64M561 228v7M573 228v12M573 228h64M157 255h175M142 269h205M115 340h86M115 344v79"/>
<path d="M187 344v18M206 355l12 16M164 371l14 15M173 371l7 11M182 371l7 9M187 365h11M188 371l9 14M200 365v10M203 375h6M212 365v10M229 371l-23 9M237 371l-18 36"/>
<path d="M250 371l-8 12M267 371l-13 23M278 371l-12 24M288 371l-15 51M301 371l-11 35M315 371l-21 45M188 391h.1M191 391h29M197 399v2M201 399h10M215 399v2M224 391h.1"/>
<path d="M115 426h16M115 430v82M259 426v11M262 437h22M288 426v11M223 458l10 23M262 451v3M265 454h16M284 451v3M288 442l51 39M181 469l-5 12M252 463v7"/>
<path d="M255 470h36M257 476h6M258 479v33M264 476v6M282 476v6M285 467l22 14M294 463v7M300 469l15 12M304 466l23 15M268 482h10M295 481l-22 15M115 516h150"/>
</g>
<g fill="#000" stroke="#000" stroke-width=".51">
<path d="M425 74v4h-1zM637 142l1 4h-1zM165 211l4 1-4 1zM174 201l3-1v1zM179 212l4-1v2zM202 200l4 1h-4zM206 201l3-1v1zM270 200l3 1h-3zM174 239h3v1zM305 239h3l-3 1zM424 224h1v4zM478 240l4-1v2z"/>
<path d="M490 234h4v1zM558 234h3l-3 1zM570 239l3 1-3 1zM637 224h1l-1 4zM153 255l4-1v1zM332 254l4 1h-4zM138 269h4v1zM347 269h4l-4 1zM115 340l1 4h-1zM187 340v4h-1zM186 362h1v3zM200 375l3-1v2z"/>
<path d="M209 374l3 1-3 1zM188 391l3-1v1zM197 399h4v1zM211 399h4l-4 1zM220 390l4 1h-4zM115 423h1l-1 3zM115 426l1 4h-1zM259 437h3v1zM284 437h4l-4 1zM262 454l3-1v1zM281 453l3 1h-3zM252 470l3-1v1z"/>
<path d="M258 476v3h-1zM291 469l3 1h-3zM264 482l4-1v2zM278 481l4 1-4 1zM115 512h1l-1 4zM257 512h1v4z"/>
</g>
<path d="M237 199h2M238 197v3M240 197a1.4 1.4 0 0 1 1 2 1.4 1.4 0 0 1-1 1zM242 200h.1M243 197a1.4 1.4 0 0 1 1 2 1.4 1.4 0 0 1-1 1zM245 197h1l-1 1a1.1 1.1 0 0 1 1 2 1 1 0 0 1-2 0M247 198a.7 .7 0 0 1 1-1 .7 .7 0 0 1 0 1l-2 2h2M237 200h2M208 386h3M275 433h4M275 465h4" fill="none" stroke="#00bfff" stroke-width=".51"/>
<g font-size="10.2">
<text x="805" y="28">12.5</text>
<text x="732" y="32">表面粗糙度</text>
<text x="785" y="33">其余</text>
<text x="718" y="548">一级圆柱齿轮</text>
<text x="729" y="561">减速器</text>
</g>
<text font-size="7.3" x="719" y="306">技术要求</text>
<text font-size="7.1" x="719" y="239">技术特性</text>
<g font-size="5.4">
<text x="200" y="375">∅25</text>
<text x="201" y="390">∅72 h8</text>
<text x="200" y="399">∅35</text>
<text x="268" y="437">∅58 r6</text>
<text x="268" y="453">∅45</text>
<text x="268" y="469">∅85</text>
<text x="268" y="481">∅35</text>
</g>
<g font-size="5.1">
<text x="55" y="16" transform="rotate(180 55 16)">***-***-***</text>
<text x="4" y="22">借用登记</text>
<text x="4" y="27">借用单位</text>
<text x="174" y="69">27</text>
<text x="185" y="69">28</text>
<text x="195" y="69">29</text>
<text x="207" y="69">30</text>
<text x="121" y="87">26</text>
<text x="121" y="92">25</text>
<text x="121" y="99">24</text>
<text x="364" y="100">31</text>
<text x="121" y="117">23</text>
<text x="363" y="115">32</text>
<text x="363" y="120">33</text>
<text x="121" y="129">22</text>
<text x="363" y="127">34</text>
<text x="424" y="154" transform="rotate(-90 424 154)">307</text>
<text x="121" y="157">21</text>
<text x="364" y="179">35</text>
<text x="637" y="188" transform="rotate(-90 637 188)">172</text>
<text x="185" y="200">64.25</text>
<text x="364" y="200">36</text>
<text x="364" y="209">37</text>
<text x="183" y="212">4×∅21</text>
<text x="523" y="234">142</text>
<text x="238" y="239">270</text>
<text x="523" y="239">190</text>
<text x="242" y="254">366</text>
<text x="675" y="261">P/kW</text>
<text x="689" y="261">n/(r/min)</text>
<text x="242" y="269">426</text>
<text x="767" y="264">z/z</text>
<text x="673" y="271">2.88kW</text>
<text x="690" y="271">480r/min</text>
<text x="712" y="271">0.98</text>
<text x="730" y="271">3.852</text>
<text x="753" y="271">2</text>
<text x="766" y="271">3.852</text>
<text x="778" y="272">七级精度</text>
<text x="670" y="314">1.啮合侧隙大小用铅丝检验，保证侧隙不小于0.16。铅丝直径不得大于最小侧隙的</text>
<text x="669" y="321">两倍。</text>
<text x="670" y="327">2.用涂色法检验轮齿接触斑点，要求齿高接触斑点不少于40％，齿宽接触斑点不少</text>
<text x="670" y="333">于50％。</text>
<text x="670" y="340">3.应调整轴承的轴向间隙，∅35为0.05～0.1，∅45为0.08～0.15。</text>
<text x="670" y="347">4.箱内装全损耗系统用油L-AN68至规定高度。</text>
<text x="670" y="354">5.箱座、箱盖及其他零件未加工的内表面，齿轮的未加工表面涂底漆并涂红色的耐</text>
<text x="5" y="359">会</text>
<text x="16" y="359">签</text>
<text x="186" y="355" transform="rotate(-90 186 355)">50</text>
<text x="670" y="360">油油漆。箱座、箱盖及其他零件未加工的外表面涂底漆并涂浅灰色油漆。</text>
<text x="159" y="369">1</text>
<text x="168" y="369">2</text>
<text x="177" y="369">3</text>
<text x="185" y="369">4</text>
<text x="220" y="369">5</text>
<text x="228" y="369">6</text>
<text x="236" y="369">7</text>
<text x="249" y="369">8</text>
<text x="266" y="369">9</text>
<text x="278" y="369">10</text>
<text x="288" y="369">11</text>
<text x="300" y="369">12</text>
<text x="314" y="369">13</text>
<text x="670" y="367">6.运转过程中应平稳、无冲击、无异常振动和噪声。各密封处、接合处均不得渗</text>
<text x="670" y="374">油、漏油。剖分面允许涂密封胶或水玻璃。</text>
<text x="115" y="386" transform="rotate(-90 115 386)">172</text>
<text x="652" y="407">16</text>
<text x="705" y="407">1</text>
<text x="768" y="407">HT150</text>
<text x="652" y="414">15</text>
<text x="703" y="415">2组</text>
<text x="770" y="414">08F</text>
<text x="652" y="421">14</text>
<text x="705" y="421">1</text>
<text x="769" y="421">Q235</text>
<text x="652" y="428">13</text>
<text x="705" y="428">1</text>
<text x="769" y="428">40Cr</text>
<text x="652" y="435">12</text>
<text x="705" y="435">2</text>
<text x="769" y="435">Q235</text>
<text x="473" y="442">37</text>
<text x="526" y="442">1</text>
<text x="590" y="442">Q235</text>
<text x="652" y="442">11</text>
<text x="705" y="442">1</text>
<text x="720" y="443">GB/T 1096-2003</text>
<text x="473" y="449">36</text>
<text x="526" y="449">1</text>
<text x="584" y="450">石棉橡胶纸</text>
<text x="652" y="449">10</text>
<text x="705" y="449">1</text>
<text x="771" y="449">45</text>
<text x="473" y="456">35</text>
<text x="526" y="456">1</text>
<text x="637" y="457">组合件</text>
<text x="653" y="456">9</text>
<text x="705" y="456">2</text>
<text x="720" y="457">GB/T 297-1994</text>
<text x="473" y="463">34</text>
<text x="526" y="463">2</text>
<text x="542" y="464">GB/T 93-1987</text>
<text x="653" y="463">8</text>
<text x="705" y="463">1</text>
<text x="768" y="463">HT150</text>
<text x="115" y="474" transform="rotate(-90 115 474)">180</text>
<text x="473" y="470">33</text>
<text x="526" y="470">2</text>
<text x="540" y="471">GB/T 5782-2000</text>
<text x="653" y="470">7</text>
<text x="705" y="470">2</text>
<text x="771" y="470">45</text>
<text x="473" y="477">32</text>
<text x="526" y="477">2</text>
<text x="540" y="478">GB/T 5782-2000</text>
<text x="653" y="477">6</text>
<text x="705" y="477">1</text>
<text x="769" y="477">Q235</text>
<text x="170" y="480">20</text>
<text x="232" y="480">19</text>
<text x="295" y="480">18</text>
<text x="306" y="480">17</text>
<text x="314" y="480">16</text>
<text x="326" y="480">15</text>
<text x="339" y="480">14</text>
<text x="473" y="484">31</text>
<text x="526" y="484">2</text>
<text x="541" y="485">GB/T 117-2000</text>
<text x="653" y="484">5</text>
<text x="705" y="484">1</text>
<text x="720" y="485">GB/T 1096-2003</text>
<text x="473" y="491">30</text>
<text x="526" y="491">1</text>
<text x="590" y="491">Q235</text>
<text x="653" y="491">4</text>
<text x="705" y="491">1</text>
<text x="764" y="492">半粗羊毛毡</text>
<text x="257" y="498" transform="rotate(-90 257 498)">80</text>
<text x="473" y="498">29</text>
<text x="526" y="498">1</text>
<text x="637" y="499">焊接件</text>
<text x="653" y="498">3</text>
<text x="704" y="498">16</text>
<text x="719" y="499">GB/T 5782-2000</text>
<text x="473" y="505">28</text>
<text x="526" y="505">4</text>
<text x="540" y="506">GB/T 5782-2000</text>
<text x="653" y="505">2</text>
<text x="705" y="505">1</text>
<text x="768" y="505">HT150</text>
<text x="3" y="514">责任</text>
<text x="12" y="514">签 字</text>
<text x="473" y="512">27</text>
<text x="526" y="512">1</text>
<text x="584" y="513">石棉橡胶纸</text>
<text x="653" y="512">1</text>
<text x="703" y="513">2组</text>
<text x="770" y="512">08F</text>
<text x="3" y="519">制图</text>
<text x="473" y="519">26</text>
<text x="526" y="519">6</text>
<text x="542" y="519">GB/T 93-1987</text>
<text x="652" y="521">序</text>
<text x="704" y="521">数</text>
<text x="793" y="520">单件</text>
<text x="803" y="520">总计</text>
<text x="3" y="524">描图</text>
<text x="473" y="526">25</text>
<text x="526" y="526">6</text>
<text x="540" y="526">GB/T 6170-2000</text>
<text x="652" y="527">号</text>
<text x="670" y="524">名</text>
<text x="681" y="524">称</text>
<text x="704" y="527">量</text>
<text x="722" y="524">标</text>
<text x="733" y="524">准</text>
<text x="765" y="524">材</text>
<text x="775" y="524">料</text>
<text x="798" y="527">重量</text>
<text x="818" y="523">备注</text>
<text x="3" y="529">校对</text>
<text x="473" y="533">24</text>
<text x="526" y="533">6</text>
<text x="540" y="533">GB/T 5782-2000</text>
<text x="732" y="536">***-**-00</text>
<text x="771" y="535">图</text>
<text x="785" y="535">号</text>
<text x="797" y="535">***-**-00</text>
<text x="473" y="540">23</text>
<text x="526" y="540">1</text>
<text x="540" y="540">GB/T 5782-2000</text>
<text x="771" y="545">所属装配号</text>
<text x="797" y="545">****-00-00</text>
<text x="473" y="547">22</text>
<text x="526" y="547">1</text>
<text x="589" y="547">HT200</text>
<text x="651" y="548">标记</text>
<text x="659" y="548">处数</text>
<text x="668" y="548">文 件 号</text>
<text x="685" y="548">签 字</text>
<text x="699" y="548">日 期</text>
<text x="473" y="554">21</text>
<text x="526" y="554">1</text>
<text x="589" y="554">HT200</text>
<text x="652" y="552">设 计</text>
<text x="652" y="557">校 核</text>
<text x="775" y="552">图样标记</text>
<text x="797" y="552">重 量</text>
<text x="815" y="552">比 例</text>
<text x="473" y="561">20</text>
<text x="526" y="561">1</text>
<text x="589" y="561">HT150</text>
<text x="652" y="562">审 查</text>
<text x="773" y="562">S</text>
<text x="819" y="560">1:2</text>
<text x="473" y="568">19</text>
<text x="526" y="568">2</text>
<text x="541" y="568">GB/T 297-1994</text>
<text x="652" y="567">工艺检查</text>
<text x="778" y="567">共 1 张</text>
<text x="805" y="567">第 1 张</text>
<text x="1" y="572">日 期</text>
<text x="13" y="572">签 字</text>
<text x="473" y="575">18</text>
<text x="526" y="575">1</text>
<text x="540" y="575">GB/T 1096-2003</text>
<text x="652" y="572">标准检查</text>
<text x="473" y="582">17</text>
<text x="526" y="582">1</text>
<text x="652" y="577">审 定</text>
<text x="778" y="577">西北工业大学02031702班</text>
<text x="584" y="583">半粗羊毛毡</text>
<text x="652" y="582">批 准</text>
</g>
<g font-size="5.1" fill="#00bfff">
<text x="208" y="375">r6</text>
<text x="208" y="385">H7</text>
<text x="208" y="399">k6</text>
<text x="275" y="432">H7</text>
<text x="275" y="453">k6</text>
<text x="275" y="464">H7</text>
<text x="275" y="469">h8</text>
<text x="275" y="481">r6</text>
</g>
<g font-size="5">
<text x="762" y="251">传动特性</text>
<text x="671" y="255">输入功率</text>
<text x="690" y="255">输入转速</text>
<text x="711" y="255">效率η</text>
<text x="727" y="255">总传动比i</text>
<text x="764" y="258">第一级</text>
<text x="753" y="264">m</text>
<text x="778" y="265">精度等级</text>
</g>
<g font-size="4.3">
<text x="674" y="407">轴承端盖</text>
<text x="674" y="414">调整垫片</text>
<text x="677" y="421">套筒</text>
<text x="677" y="428">齿轮</text>
<text x="676" y="435">甩油环</text>
<text x="491" y="442">螺塞 M16×1.5</text>
<text x="670" y="442">键 16×10×32</text>
<text x="498" y="449">垫片</text>
<text x="679" y="449">轴</text>
<text x="498" y="456">油尺</text>
<text x="670" y="456">滚动轴承 7207C</text>
<text x="495" y="463">垫圈 10</text>
<text x="674" y="463">轴承端盖</text>
<text x="495" y="470">螺母 M10</text>
<text x="676" y="470">甩油环</text>
<text x="492" y="477">螺栓 M10×40</text>
<text x="676" y="477">齿轮轴</text>
<text x="494" y="484">销 A6×30</text>
<text x="672" y="484">键 8×7×22</text>
<text x="492" y="491">简易式通气器</text>
<text x="674" y="491">毡圈密封</text>
<text x="496" y="498">视孔盖</text>
<text x="672" y="498">螺栓 M8×20</text>
<text x="492" y="505">螺栓 M6×16</text>
<text x="674" y="505">轴承端盖</text>
<text x="498" y="512">垫片</text>
<text x="674" y="512">调整垫片</text>
<text x="495" y="519">垫圈 M16</text>
<text x="495" y="526">螺母 M16</text>
<text x="491" y="533">螺栓 M16×120</text>
<text x="492" y="540">螺栓 M10×30</text>
<text x="498" y="547">箱盖</text>
<text x="498" y="554">箱座</text>
<text x="686" y="552">安宇欣</text>
<text x="495" y="561">轴承端盖</text>
<text x="490" y="568">滚动轴承 7209C</text>
<text x="492" y="575">键 10×8×40</text>
<text x="495" y="582">毡圈密封</text>
</g>
<g font-size="2.2">
<text x="768" y="264">2</text>
<text x="773" y="264">1</text>
</g>
</svg>
